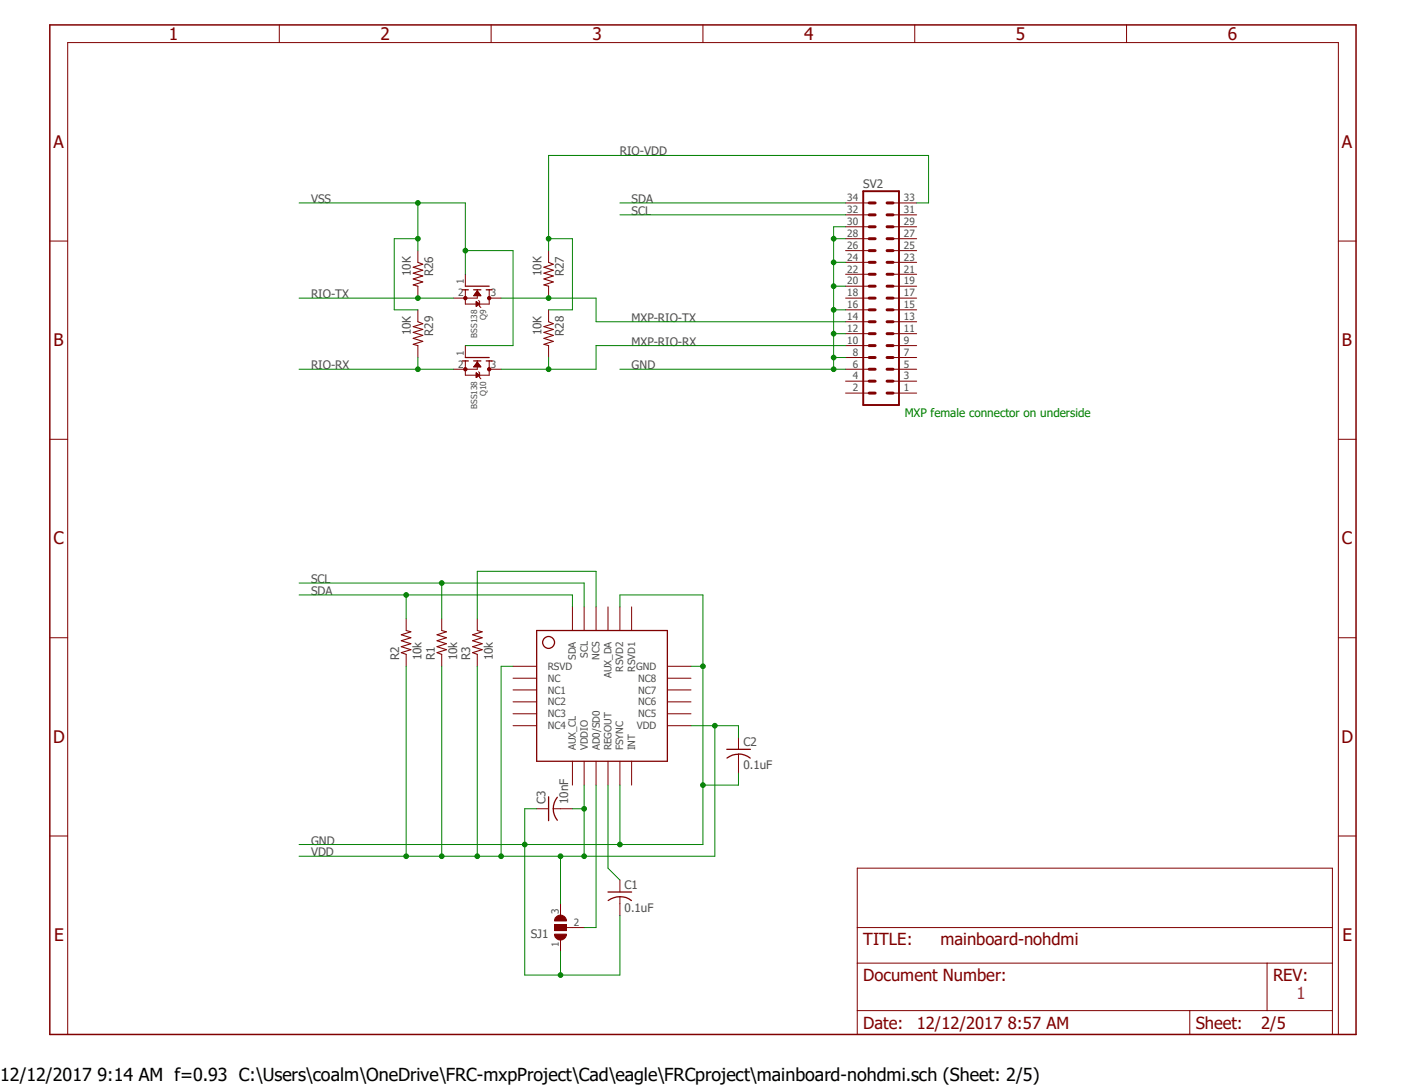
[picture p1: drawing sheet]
<svg xmlns="http://www.w3.org/2000/svg" width="279mm" height="216mm" viewBox="0 0 279 216" stroke-linecap="round" stroke-linejoin="round" font-family="sans-serif">
<path d="M9.4 4.7l260.6 201.5M270 4.7l-260.6 201.5" fill="none" stroke="#fff" stroke-width=".2"/>
<path d="M9.9 5h259.8v200.7h-259.8z" fill="none" stroke="#800000" stroke-width=".3"/>
<g fill="none" stroke="#800000" stroke-width=".2">
<path d="M55.5 5v3.5M97.7 5v3.5M139.8 5v3.5M181.9 5v3.5M224 5v3.5M9.9 47.9h3.6M92.5 57.6v2.9h4.8v-2.9M94.9 57.6v1.7h-2.4M95.2 59.7l.2 .2v1l.2 .2M266.1 47.9h3.6M9.9 87.3h3.6M266.1 87.3h3.6"/>
<path d="M9.9 126.8h3.6M266.1 126.8h3.6M9.9 166.2h3.6M170.5 172.6h94.5v33.1h-94.5zM266.1 166.2h3.6M170.5 191.5h94.5M170.5 184.4h94.5M252 191.5v9.4M13.5 205.7v-197.2h252.6v197.2M170.5 200.9h94.5M236.6 200.9v4.8"/>
</g>
<path d="M91.9 57.6h1.2M92.5 56.9h4.8M94.2 57.6h1.4M96.7 57.6h1.2" fill="none" stroke="#800000" stroke-width=".25"/>
<circle cx="92.5" cy="59.3" r=".33" fill="#800000"/>
<circle cx="92.5" cy="59.3" r=".33" fill="none" stroke="#800000" stroke-width=".2"/>
<circle cx="97.3" cy="59.3" r=".33" fill="#800000"/>
<g fill="none" stroke="#800000" stroke-width=".2">
<path d="M83.1 49.8v2.4M83.1 56.9v2.4M90.2 59.3h2.3M92.5 54.5v2.4M94.2 58.8h1.4M94.3 58.7h1.2M94.4 58.6h1.1M94.4 58.5h1M94.5 58.4h.9M94.5 58.3h.8M94.7 58.2h.5M94.7 59.9l.7 .6-.7 .4z"/>
<path d="M94.7 60h.1M94.7 58.1h.4M94.8 58h.3M94.8 58h.2M94.9 57.9h.1M94.9 57.8l.7 1h-1.4zM97.3 59.3h2.4M109.1 49.8v2.4M109.1 56.9v2.4M92.5 71.8v2.8h4.8v-2.8M94.7 60.8h.1M94.7 60.8h.2"/>
<path d="M94.7 60.7h.3M94.7 60.6h.4M94.7 60.5h.5M94.7 60.5h.6M94.7 60.4h.6M94.7 60.3h.5M94.7 60.2h.4M94.7 60.2h.3M94.7 60.1h.2M94.9 71.8v1.6h-2.4M95.2 73.9l.2 .2v1l.2 .2"/>
<circle cx="97.3" cy="59.3" r=".33"/>
</g>
<path d="M83.1 52.2l1 .3-1.9 .6 1.9 .6-1.9 .6 1.9 .6-1.9 .6 1.9 .5-1.9 .6 .9 .3M109.1 52.2l.9 .3-1.8 .6 1.8 .6-1.8 .6 1.8 .6-1.8 .6 1.8 .5-1.8 .6 .9 .3" fill="none" stroke="#800000" stroke-width=".21"/>
<path d="M91.9 71.8h1.2M92.5 71.1h4.8M94.2 71.8h1.4M96.7 71.8h1.2" fill="none" stroke="#800000" stroke-width=".25"/>
<circle cx="92.5" cy="73.4" r=".33" fill="#800000"/>
<circle cx="92.5" cy="73.4" r=".33" fill="none" stroke="#800000" stroke-width=".2"/>
<circle cx="97.3" cy="73.4" r=".33" fill="#800000"/>
<g fill="none" stroke="#800000" stroke-width=".2">
<path d="M168.1 59.3h4.7M168.1 56.9h4.7M168.1 54.5h4.7M168.1 52.2h4.7M168.1 49.8h4.7M168.1 47.5h4.7M168.1 45.1h4.7M168.1 42.7h4.7M168.1 40.3h4.7M177.6 59.3h4.7M177.6 56.9h4.7M177.6 54.5h4.7"/>
<path d="M177.6 52.2h4.7M177.6 49.8h4.7M177.6 47.5h4.7M177.6 45.1h4.7M177.6 42.7h4.7M177.6 40.3h4.7M83.1 61.6v2.4M83.1 68.7v2.4M90.2 73.4h2.3M92.5 68.7v2.4M94.2 72.9h1.4M94.3 72.8h1.2"/>
<path d="M94.4 72.7h1.1M94.4 72.6h1M94.5 72.6h.8M94.5 72.5h.8M94.6 72.4h.6M94.7 72.3h.5M94.7 74.1l.7 .5-.7 .5zM94.7 75h.1M94.7 74.9h.2M94.7 74.8h.3M94.7 74.8h.4M94.7 74.7h.5"/>
<path d="M94.7 74.6h.7M94.7 74.5h.6M94.7 74.5h.5M94.7 74.4h.4M94.7 74.3h.3M94.7 74.2h.1M94.7 74.1h.1M94.7 72.3h.4M94.8 72.2h.3M94.8 72.1h.2M94.9 72l.7 .9h-1.4zM94.9 72.1h.1"/>
<path d="M97.3 73.4h2.4M109.1 61.6v2.4M109.1 68.7v2.4M168.1 73.4h4.7M168.1 78.1h4.7M168.1 75.8h4.7M168.1 71.1h4.7M168.1 68.7h4.7M168.1 66.3h4.7M168.1 64h4.7M168.1 61.6h4.7M177.6 73.4h4.7"/>
<path d="M177.6 78.1h4.7M177.6 75.8h4.7M177.6 71.1h4.7M177.6 68.7h4.7M177.6 66.3h4.7M177.6 64h4.7M177.6 61.6h4.7M102 132.5h4.7M102 134.8h4.7M102 137.2h4.7M102 139.5h4.7M113.8 120.6v4.7"/>
<path d="M116.2 120.6v4.7M118.5 120.6v4.7M120.9 120.6v4.7M123.3 120.6v4.7M125.6 120.6v4.7M132.7 132.5h4.7M132.7 134.8h4.7M132.7 137.2h4.7M132.7 139.5h4.7M102 141.9h4.7M102 144.3h4.7M113.8 151.3v4.8"/>
<path d="M116.2 151.3v4.8M118.5 151.3v4.8M120.9 151.3v4.8M123.3 151.3v4.8M125.6 151.3v4.8M132.7 141.9h4.7M132.7 144.3h4.7"/>
<circle cx="97.3" cy="73.4" r=".33"/>
</g>
<path d="M83.1 64l1 .3-1.9 .6 1.9 .6-1.9 .6 1.9 .6-1.9 .6 1.9 .6-1.9 .6 .9 .2M109.1 64l.9 .3-1.8 .6 1.8 .6-1.8 .6 1.8 .6-1.8 .6 1.8 .6-1.8 .6 .9 .2" fill="none" stroke="#800000" stroke-width=".21"/>
<path d="M171.7 38h7.1v42.5h-7.1z" fill="none" stroke="#800000" stroke-width=".38"/>
<g fill="none" stroke="#800000" stroke-width=".59">
<path d="M172.8 56.9h1.2M172.8 59.3h1.2M172.8 49.8h1.2M172.8 52.2h1.2M172.8 54.5h1.2M172.8 45.1h1.2M172.8 47.5h1.2M172.8 40.3h1.2M172.8 42.7h1.2M176.4 56.9h1.2M176.4 59.3h1.2M176.4 49.8h1.2"/>
<path d="M176.4 52.2h1.2M176.4 54.5h1.2M176.4 45.1h1.2M176.4 47.5h1.2M176.4 40.3h1.2M176.4 42.7h1.2M172.8 73.4h1.2M172.8 75.8h1.2M172.8 78.1h1.2M172.8 68.7h1.2M172.8 71.1h1.2M172.8 61.6h1.2"/>
<path d="M172.8 64h1.2M172.8 66.3h1.2M176.4 73.4h1.2M176.4 75.8h1.2M176.4 78.1h1.2M176.4 68.7h1.2M176.4 71.1h1.2M176.4 61.6h1.2M176.4 64h1.2M176.4 66.3h1.2"/>
</g>
<g fill="none" stroke="#800000" stroke-width=".25">
<path d="M106.7 125.3h26v26h-26z"/>
<circle cx="109.1" cy="127.7" r="1.18"/>
</g>
<path d="M110.4 182.5a1.21 1.21 0 0 1 1.3-.5 1.21 1.21 0 0 1 .9 1.1h-2.3z" fill-rule="evenodd" fill="#800000"/>
<path d="M110.4 182.5a1.21 1.21 0 0 1 1.3-.5 1.21 1.21 0 0 1 .9 1.1h-2.3z" fill="none" stroke="#800000" stroke-width=".2"/>
<path d="M110.3 185.7h2.3a1.19 1.19 0 0 1-1.1 1.2 1.19 1.19 0 0 1-1.2-1.2z" fill-rule="evenodd" fill="#800000"/>
<path d="M110.3 183.8h2.3v1.2h-2.3zM110.3 185.7h2.3a1.19 1.19 0 0 1-1.1 1.2 1.19 1.19 0 0 1-1.2-1.2zM112.6 184.4h1.2" fill="none" stroke="#800000" stroke-width=".2"/>
<path d="M110.3 183.8h2.3v1.2h-2.3z" fill-rule="evenodd" fill="#800000"/>
<g fill="none" stroke="#800000" stroke-width=".2">
<path d="M80.8 123v2.3M80.8 130.1v2.4M87.8 123v2.3M87.8 130.1v2.4M94.9 123v2.3M94.9 130.1v2.4M146.9 146.6v2.4M146.9 149.9v3.8M106.7 160.8h2.4M110 160.8h3.8M111.5 179.7v2.3M123.3 175v2.3"/>
<path d="M123.3 178.3v3.7M110.3 183.8h2.3v1.2h-2.3zM111.5 186.8v2.3M113.8 184.4h2.4"/>
</g>
<path d="M109.1 158.4v4.8M110.8 158.5a3.7 3.7 0 0 0 0 4.6M144.5 149h4.7M146.9 149.9a3.9 3.9 0 0 1 2.3 .8M146.9 149.9a3.5 3.5 0 0 0-2.3 .8M120.9 177.3h4.7M120.9 179a3.9 3.9 0 0 1 4.7 0" fill="none" stroke="#800000" stroke-width=".25"/>
<path d="M80.8 125.3l.9 .3-1.9 .6 1.9 .6-1.9 .6 1.9 .6-1.9 .6 1.9 .6-1.9 .6 1 .3M87.8 125.3l1 .3-1.9 .6 1.9 .6-1.9 .6 1.9 .6-1.9 .6 1.9 .6-1.9 .6 .9 .3M94.9 125.3l1 .3-1.9 .6 1.9 .6-1.9 .6 1.9 .6-1.9 .6 1.9 .6-1.9 .6 .9 .3" fill="none" stroke="#800000" stroke-width=".21"/>
<path d="M109.1 49.8v-2.3h4.7v14.1h-4.7" fill="none" stroke="#008000" stroke-width=".2"/>
<circle cx="109.1" cy="47.5" r=".46" fill="#008000"/>
<g fill="none" stroke="#008000" stroke-width=".2">
<path d="M83.1 59.3h7.1M182.3 40.3h2.4v-9.4h-75.6v16.6"/>
<circle cx="109.1" cy="47.5" r=".46"/>
</g>
<circle cx="83.1" cy="59.3" r=".46" fill="#008000"/>
<g fill="none" stroke="#008000" stroke-width=".2">
<path d="M59.5 59.3h23.6M59.5 73.4h30.7M83.1 71.1v2.3"/>
<circle cx="83.1" cy="59.3" r=".46"/>
</g>
<circle cx="83.1" cy="73.4" r=".46" fill="#008000"/>
<g fill="none" stroke="#008000" stroke-width=".2">
<path d="M165.8 47.5h2.3M168.1 45.1h-2.3v7.1h2.3M165.8 66.3h2.3M165.8 61.6h2.3M168.1 71.1h-2.3v2.3h2.3"/>
<circle cx="83.1" cy="73.4" r=".46"/>
</g>
<circle cx="165.8" cy="47.5" r=".46" fill="#008000"/>
<g fill="none" stroke="#008000" stroke-width=".2">
<path d="M165.8 52.2v4.7h2.3"/>
<circle cx="165.8" cy="47.5" r=".46"/>
</g>
<circle cx="165.8" cy="52.2" r=".46" fill="#008000"/>
<g fill="none" stroke="#008000" stroke-width=".2">
<path d="M165.8 56.9v4.7"/>
<circle cx="165.8" cy="52.2" r=".46"/>
</g>
<circle cx="165.8" cy="56.9" r=".46" fill="#008000"/>
<g fill="none" stroke="#008000" stroke-width=".2">
<path d="M165.8 61.6v4.7"/>
<circle cx="165.8" cy="56.9" r=".46"/>
</g>
<circle cx="165.8" cy="61.6" r=".46" fill="#008000"/>
<g fill="none" stroke="#008000" stroke-width=".2">
<path d="M165.8 66.3v4.8"/>
<circle cx="165.8" cy="61.6" r=".46"/>
</g>
<circle cx="165.8" cy="71.1" r=".46" fill="#008000"/>
<circle cx="165.8" cy="71.1" r=".46" fill="none" stroke="#008000" stroke-width=".2"/>
<circle cx="165.8" cy="66.3" r=".46" fill="#008000"/>
<g fill="none" stroke="#008000" stroke-width=".2">
<path d="M123.3 73.4h42.5"/>
<circle cx="165.8" cy="66.3" r=".46"/>
</g>
<circle cx="165.8" cy="73.4" r=".46" fill="#008000"/>
<g fill="none" stroke="#008000" stroke-width=".2">
<path d="M123.3 120.6v-2.3h16.5v49.6h-80.3M137.4 132.5h2.4"/>
<circle cx="165.8" cy="73.4" r=".46"/>
</g>
<circle cx="139.8" cy="132.5" r=".46" fill="#008000"/>
<g fill="none" stroke="#008000" stroke-width=".2">
<path d="M123.3 156.1v11.8"/>
<circle cx="139.8" cy="132.5" r=".46"/>
</g>
<circle cx="123.3" cy="167.9" r=".46" fill="#008000"/>
<g fill="none" stroke="#008000" stroke-width=".2">
<path d="M104.4 167.9v25.9h7.1v-4.7"/>
<circle cx="123.3" cy="167.9" r=".46"/>
</g>
<circle cx="104.4" cy="167.9" r=".46" fill="#008000"/>
<g fill="none" stroke="#008000" stroke-width=".2">
<path d="M123.3 182v11.8h-11.8"/>
<circle cx="104.4" cy="167.9" r=".46"/>
</g>
<circle cx="111.5" cy="193.8" r=".46" fill="#008000"/>
<g fill="none" stroke="#008000" stroke-width=".2">
<path d="M146.9 153.7v2.4h-7.1"/>
<circle cx="111.5" cy="193.8" r=".46"/>
</g>
<circle cx="139.8" cy="156.1" r=".46" fill="#008000"/>
<g fill="none" stroke="#008000" stroke-width=".2">
<path d="M109.1 59.3h9.4M118.5 64h49.6M106.7 160.8h-2.3v7.1"/>
<circle cx="139.8" cy="156.1" r=".46"/>
</g>
<circle cx="109.1" cy="59.3" r=".46" fill="#008000"/>
<g fill="none" stroke="#008000" stroke-width=".2">
<path d="M99.7 59.3h9.4M118.5 59.3v4.7M109.1 71.1v2.3M168.1 68.7h-49.6v4.7h-18.8"/>
<circle cx="109.1" cy="59.3" r=".46"/>
</g>
<circle cx="109.1" cy="73.4" r=".46" fill="#008000"/>
<g fill="none" stroke="#008000" stroke-width=".2">
<path d="M83.1 40.3v9.5M83.1 47.5h-4.7v14.1h4.7"/>
<circle cx="109.1" cy="73.4" r=".46"/>
</g>
<circle cx="83.1" cy="47.5" r=".46" fill="#008000"/>
<g fill="none" stroke="#008000" stroke-width=".2">
<path d="M92.5 40.3v14.2M92.5 49.8h9.5"/>
<circle cx="83.1" cy="47.5" r=".46"/>
</g>
<circle cx="92.5" cy="49.8" r=".46" fill="#008000"/>
<g fill="none" stroke="#008000" stroke-width=".2">
<path d="M59.5 40.3h33M102 49.8v18.9h-9.5"/>
<circle cx="92.5" cy="49.8" r=".46"/>
</g>
<circle cx="83.1" cy="40.3" r=".46" fill="#008000"/>
<g fill="none" stroke="#008000" stroke-width=".2">
<path d="M59.5 118.3h54.3v2.3M80.8 118.3v4.7"/>
<circle cx="83.1" cy="40.3" r=".46"/>
</g>
<circle cx="80.8" cy="118.3" r=".46" fill="#008000"/>
<g fill="none" stroke="#008000" stroke-width=".2">
<path d="M123.3 40.3h44.8M59.5 115.9h56.7v4.7M87.8 115.9v7.1"/>
<circle cx="80.8" cy="118.3" r=".46"/>
</g>
<circle cx="87.8" cy="115.9" r=".46" fill="#008000"/>
<g fill="none" stroke="#008000" stroke-width=".2">
<path d="M123.3 42.7h44.8M102 132.5h-2.3v37.7M118.5 120.6v-7h-23.6v9.4M118.5 156.1v28.3h-2.3M120.9 156.1v16.5l2.4 2.4M137.4 144.3h4.8v25.9h-82.7M111.5 170.2v9.5"/>
<circle cx="87.8" cy="115.9" r=".46"/>
</g>
<circle cx="111.5" cy="170.2" r=".46" fill="#008000"/>
<g fill="none" stroke="#008000" stroke-width=".2">
<path d="M142.2 144.3h4.7"/>
<circle cx="111.5" cy="170.2" r=".46"/>
</g>
<circle cx="142.2" cy="144.3" r=".46" fill="#008000"/>
<g fill="none" stroke="#008000" stroke-width=".2">
<path d="M116.2 156.1v4.7h-2.4M146.9 144.3v2.3"/>
<circle cx="142.2" cy="144.3" r=".46"/>
</g>
<circle cx="116.2" cy="160.8" r=".46" fill="#008000"/>
<g fill="none" stroke="#008000" stroke-width=".2">
<path d="M116.2 160.8v9.4"/>
<circle cx="116.2" cy="160.8" r=".46"/>
</g>
<circle cx="116.2" cy="170.2" r=".46" fill="#008000"/>
<circle cx="116.2" cy="170.2" r=".46" fill="none" stroke="#008000" stroke-width=".2"/>
<circle cx="99.7" cy="170.2" r=".46" fill="#008000"/>
<g fill="none" stroke="#008000" stroke-width=".2">
<path d="M87.8 132.5v37.7"/>
<circle cx="99.7" cy="170.2" r=".46"/>
</g>
<circle cx="87.8" cy="170.2" r=".46" fill="#008000"/>
<g fill="none" stroke="#008000" stroke-width=".2">
<path d="M94.9 132.5v37.7"/>
<circle cx="87.8" cy="170.2" r=".46"/>
</g>
<circle cx="94.9" cy="170.2" r=".46" fill="#008000"/>
<g fill="none" stroke="#008000" stroke-width=".2">
<path d="M80.8 132.5v37.7"/>
<circle cx="94.9" cy="170.2" r=".46"/>
</g>
<circle cx="80.8" cy="170.2" r=".46" fill="#008000"/>
<circle cx="80.8" cy="170.2" r=".46" fill="none" stroke="#008000" stroke-width=".2"/>
<text font-size="3.6" x="0" y="214.9">12/12/2017 9:14 AM f=0.93 C:\Users\coalm\OneDrive\FRC-mxpProject\Cad\eagle\FRCproject\mainboard-nohdmi.sch (Sheet: 2/5)</text>
<g font-size="3.4" fill="#800000">
<text x="33.6" y="7.9">1</text>
<text x="75.7" y="7.9">2</text>
<text x="117.8" y="7.9">3</text>
<text x="159.9" y="7.9">4</text>
<text x="202" y="7.9">5</text>
<text x="244.1" y="7.9">6</text>
<text x="10.7" y="29.4">A</text>
<text x="266.9" y="29.4">A</text>
<text x="10.7" y="68.8">B</text>
<text x="266.9" y="68.8">B</text>
<text x="10.7" y="108.2">C</text>
<text x="266.9" y="108.2">C</text>
<text x="10.5" y="147.7">D</text>
<text x="266.7" y="147.7">D</text>
<text x="10.8" y="187.1">E</text>
<text x="267" y="187.1">E</text>
</g>
<g font-size="3.3" fill="#800000">
<text x="171.7" y="188">TITLE:</text>
<text x="187" y="188">mainboard-nohdmi</text>
<text x="171.7" y="195">Document Number:</text>
<text x="253.2" y="195">REV:</text>
<text x="171.7" y="204.5">Date:</text>
<text x="182.3" y="204.5">12/12/2017 8:57 AM</text>
<text x="237.8" y="204.5">Sheet:</text>
<text x="250.8" y="204.5">2/5</text>
</g>
<text font-size="3.3" fill="#800080" x="257.9" y="198.6">1</text>
<g font-size="2.3" fill="#505050">
<text x="123.3" y="30.9">RIO-VDD</text>
<text x="61.8" y="40.3">VSS</text>
<text x="125.6" y="40.3">SDA</text>
<text x="171.7" y="37.3">SV2</text>
<text x="125.6" y="42.7">SCL</text>
<text x="61.8" y="59.3">RIO-TX</text>
<text x="81.7" y="54.9" transform="rotate(-90 81.7 54.9)">10K</text>
<text x="86.2" y="54.9" transform="rotate(-90 86.2 54.9)">R26</text>
<text x="107.7" y="54.9" transform="rotate(-90 107.7 54.9)">10K</text>
<text x="112.1" y="54.9" transform="rotate(-90 112.1 54.9)">R27</text>
<text x="125.6" y="64">MXP-RIO-TX</text>
<text x="81.7" y="66.7" transform="rotate(-90 81.7 66.7)">10K</text>
<text x="86.2" y="66.8" transform="rotate(-90 86.2 66.8)">R29</text>
<text x="107.7" y="66.7" transform="rotate(-90 107.7 66.7)">10K</text>
<text x="112.1" y="66.8" transform="rotate(-90 112.1 66.8)">R28</text>
<text x="125.6" y="68.7">MXP-RIO-RX</text>
<text x="61.8" y="73.4">RIO-RX</text>
<text x="125.6" y="73.4">GND</text>
<text x="61.8" y="118.3">SDA</text>
<text x="61.8" y="115.9">SCL</text>
<text x="79.4" y="131.3" transform="rotate(-90 79.4 131.3)">R2</text>
<text x="83.8" y="131.3" transform="rotate(-90 83.8 131.3)">10k</text>
<text x="86.4" y="131.3" transform="rotate(-90 86.4 131.3)">R1</text>
<text x="90.9" y="131.3" transform="rotate(-90 90.9 131.3)">10k</text>
<text x="93.5" y="131.3" transform="rotate(-90 93.5 131.3)">R3</text>
<text x="98" y="131.3" transform="rotate(-90 98 131.3)">10k</text>
<text x="147.8" y="148.4">C2</text>
<text x="147.8" y="152.9">0.1uF</text>
<text x="108.5" y="159.9" transform="rotate(-90 108.5 159.9)">C3</text>
<text x="113" y="159.9" transform="rotate(-90 113 159.9)">10nF</text>
<text x="61.8" y="167.9">GND</text>
<text x="61.8" y="170.2">VDD</text>
<text x="124.2" y="176.7">C1</text>
<text x="124.2" y="181.2">0.1uF</text>
<text x="105.5" y="186.4">SJ1</text>
</g>
<text font-size="2.3" fill="#008000" x="179.9" y="82.8">MXP female connector on underside</text>
<g font-size="2" fill="#505050">
<text x="168.5" y="40">34</text>
<text x="179.7" y="40">33</text>
<text x="168.5" y="47.1">28</text>
<text x="168.5" y="44.7">30</text>
<text x="168.5" y="42.4">32</text>
<text x="179.7" y="47.1">27</text>
<text x="179.7" y="44.7">29</text>
<text x="179.7" y="42.4">31</text>
<text x="168.5" y="51.9">24</text>
<text x="168.5" y="49.5">26</text>
<text x="179.7" y="51.9">23</text>
<text x="179.7" y="49.5">25</text>
<text x="91.1" y="58.9">2</text>
<text x="92.2" y="56.6" transform="rotate(-90 92.2 56.6)">1</text>
<text x="97.6" y="58.9">3</text>
<text x="168.5" y="58.9">18</text>
<text x="168.5" y="56.6">20</text>
<text x="168.5" y="54.2">22</text>
<text x="179.7" y="58.9">17</text>
<text x="179.7" y="56.6">19</text>
<text x="179.7" y="54.2">21</text>
<text x="168.5" y="66">12</text>
<text x="168.5" y="63.6">14</text>
<text x="168.5" y="61.3">16</text>
<text x="179.7" y="66">11</text>
<text x="179.7" y="63.6">13</text>
<text x="179.7" y="61.3">15</text>
<text x="92.2" y="70.7" transform="rotate(-90 92.2 70.7)">1</text>
<text x="168.5" y="68.4">10</text>
<text x="169.6" y="70.7">8</text>
<text x="179.7" y="70.7">7</text>
<text x="179.7" y="68.4">9</text>
<text x="91.1" y="73.1">2</text>
<text x="97.6" y="73.1">3</text>
<text x="169.6" y="77.8">2</text>
<text x="169.6" y="75.4">4</text>
<text x="169.6" y="73.1">6</text>
<text x="179.7" y="77.8">1</text>
<text x="179.7" y="75.4">3</text>
<text x="179.7" y="73.1">5</text>
<text x="114.5" y="131.2" transform="rotate(-90 114.5 131.2)">SDA</text>
<text x="116.9" y="130.8" transform="rotate(-90 116.9 130.8)">SCL</text>
<text x="119.2" y="131.1" transform="rotate(-90 119.2 131.1)">NCS</text>
<text x="108.9" y="133.2">RSVD</text>
<text x="108.9" y="135.5">NC</text>
<text x="108.9" y="137.9">NC1</text>
<text x="121.6" y="134.8" transform="rotate(-90 121.6 134.8)">AUX_DA</text>
<text x="124" y="133.5" transform="rotate(-90 124 133.5)">RSVD2</text>
<text x="126.3" y="133.5" transform="rotate(-90 126.3 133.5)">RSVD1</text>
<text x="126.5" y="133.1">GND</text>
<text x="126.9" y="137.9">NC7</text>
<text x="126.9" y="135.5">NC8</text>
<text x="108.9" y="140.2">NC2</text>
<text x="108.9" y="142.6">NC3</text>
<text x="126.9" y="142.6">NC5</text>
<text x="126.9" y="140.2">NC6</text>
<text x="108.9" y="144.9">NC4</text>
<text x="114.5" y="149.2" transform="rotate(-90 114.5 149.2)">AUX_CL</text>
<text x="116.9" y="149.2" transform="rotate(-90 116.9 149.2)">VDDIO</text>
<text x="119.3" y="149.2" transform="rotate(-90 119.3 149.2)">AD0/SD0</text>
<text x="121.6" y="149.2" transform="rotate(-90 121.6 149.2)">REGOUT</text>
<text x="124" y="149.2" transform="rotate(-90 124 149.2)">FSYNC</text>
<text x="126.3" y="149.2" transform="rotate(-90 126.3 149.2)">INT</text>
<text x="126.6" y="144.9">VDD</text>
<text x="111.1" y="181.7" transform="rotate(-90 111.1 181.7)">3</text>
<text x="114.1" y="184.1">2</text>
<text x="111.1" y="188.2" transform="rotate(-90 111.1 188.2)">1</text>
</g>
<g font-size="1.7" fill="#505050">
<text x="96.7" y="63.7" transform="rotate(-90 96.7 63.7)">Q9</text>
<text x="94.9" y="67.1" transform="rotate(-90 94.9 67.1)">BSS138</text>
<text x="94.9" y="81.3" transform="rotate(-90 94.9 81.3)">BSS138</text>
<text x="96.7" y="78.7" transform="rotate(-90 96.7 78.7)">Q10</text>
</g>
</svg>
